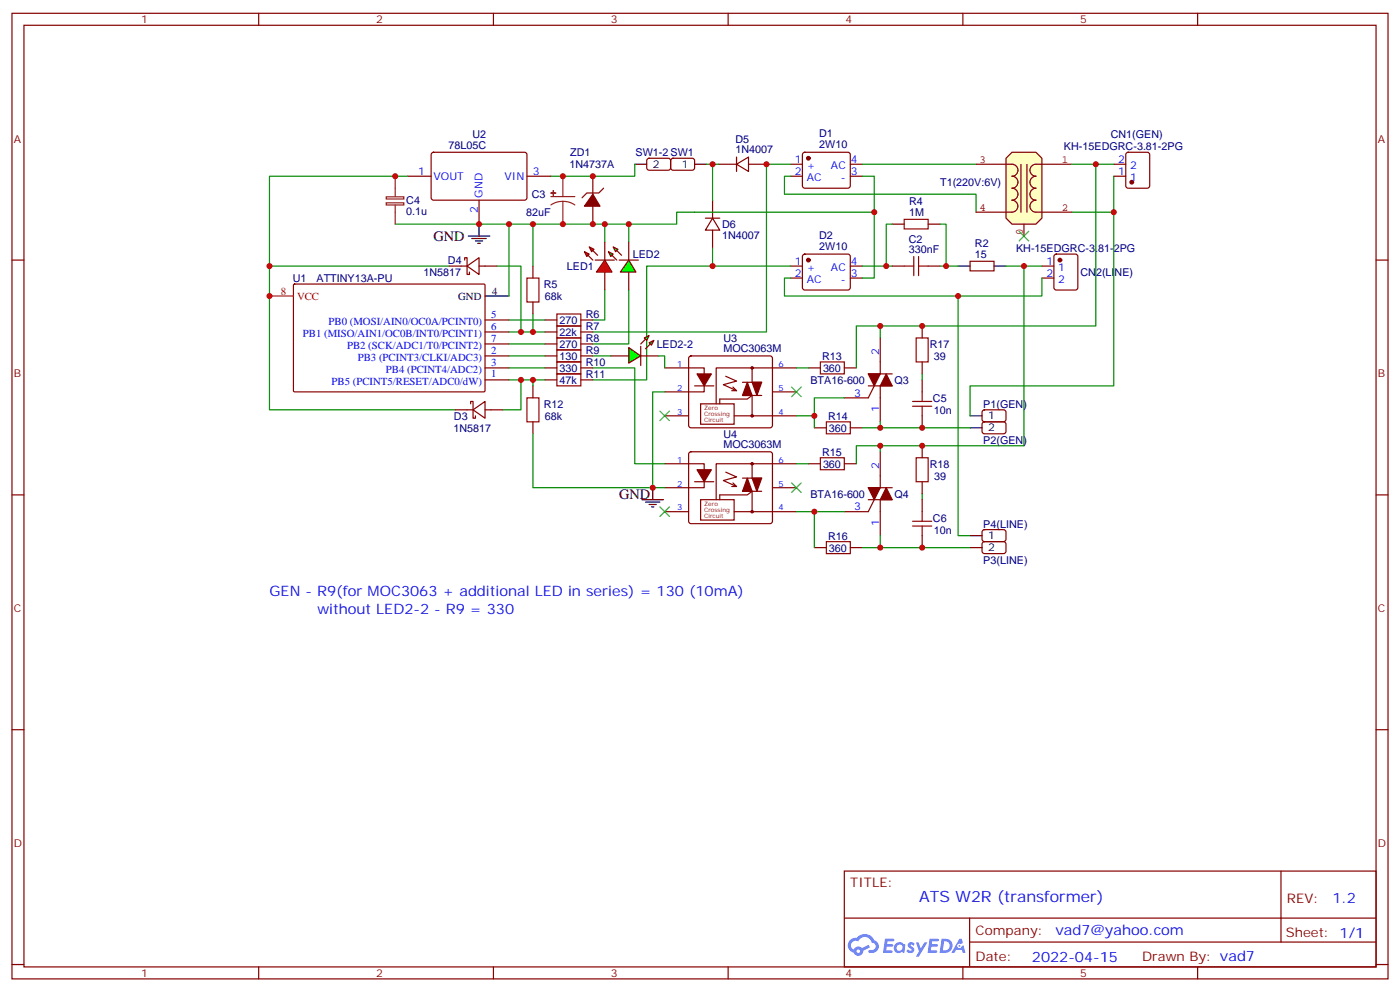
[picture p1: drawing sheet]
<svg xmlns="http://www.w3.org/2000/svg" width="412mm" height="292mm" viewBox="0 0 412 292" stroke-linecap="round" stroke-linejoin="round" font-family="sans-serif">
<g fill="none" stroke="#870000" stroke-width=".35">
<path d="M3.5 3.9h405.4v284.4h-405.4zM7.1 7.4h398.2v277.3h-398.2zM76.2 3.9v3.5M145.3 3.9v3.5M214.5 3.9v3.5M283.6 3.9v3.5M352.8 3.9v3.5M3.5 76.6h3.6M405.3 76.6h3.6M3.5 145.7h3.6M405.3 145.7h3.6M3.5 214.9h3.6"/>
<path d="M405.3 214.9h3.6M248.7 256.5h156.6v28.2h-156.6zM377.3 256.5v20.9M248.7 270.4h156.5M285.6 277.4h119.6M285.6 270.4v14.1M3.5 284h3.6M76.2 284.7v3.6M145.3 284.7v3.6M214.5 284.7v3.6M283.6 284.7v3.6M352.8 284.7v3.6"/>
<path d="M405.3 284h3.6"/>
</g>
<g fill="#5487ff">
<path d="M267.7 277.7a1.22 1.22 0 0 1 1.7 .2l-.4 .6a.47 .47 0 0 0-.3-.4 .47 .47 0 0 0-.5 .2l.1 .2a1.14 1.14 0 0 1 .8 1.8 1.14 1.14 0 0 1-1.9 0l-.2-.2 .5-.6 .7 .5a.29 .29 0 0 0 .3-.3 .29 .29 0 0 0-.2-.3 1.04 1.04 0 0 1-.6-1.7z"/>
<path d="M260.7 276.4h2.4l.3 .2-.2 .5-1.8 .1-.1 .8h1.5l.3 .4-.3 .4h-1.6l-.2 1.1h1.7l.2 .3-.2 .3-2.6 .1z"/>
<path d="M273.8 276.4h2.4l.3 .2-.1 .5-1.8 .1-.2 .8h1.6l.3 .4-.4 .4h-1.6l-.1 1.1h1.7l.2 .3-.2 .3-2.6 .1z"/>
<path d="M282.6 276.4h.7l.3 1.3-.6 .3a.69 .69 0 0 0-1 .3 .69 .69 0 0 0 .4 .9 .69 .69 0 0 0 .9-.6l.5-.2 .6 2.2h-.8l-.2-.9h-1.8l-.5 .9h-.8z"/>
<path d="M269.8 277.5h.8l.6 1.8 1.1-1.8h.9l-2.6 4.2h-.8l.9-1.5z"/>
<path d="M277.4 276.4l-.6 4.2h1.3a2.11 2.11 0 0 0 2.5-2.1 2.11 2.11 0 0 0-2.5-2.1zM278.1 277.2a1.39 1.39 0 0 1 1.7 1.4 1.39 1.39 0 0 1-1.8 1.3h-.3z"/>
<path d="M263.7 278.1a1.54 1.54 0 0 0-.1 2.1 1.54 1.54 0 0 0 2.2 .1l.6 .3 .3-2.3-.2-.3h-.4a1.49 1.49 0 0 0-2.4 .1zM264 279.1a.94 .94 0 0 1 1.8 0 .94 .94 0 0 1-1.8 0z"/>
<path d="M250.4 276.8a2.18 2.18 0 0 0 1.1 3.7 1.44 1.44 0 0 0 1.6 .9 1.44 1.44 0 0 0 1.2-1.4l2-1-.5-.8-1.9 1a1.47 1.47 0 0 0-2.4 .4 1.39 1.39 0 0 1-.7-1.9 1.39 1.39 0 0 1 2-.5 2.12 2.12 0 0 1 2.2-1.3 2.12 2.12 0 0 1 1.9 1.7 1.14 1.14 0 0 1 1.1 1.4 1.14 1.14 0 0 1-1.7 .7 .43 .43 0 0 0-.5 .4 .43 .43 0 0 0 .4 .5 1.98 1.98 0 0 0 2.5-1.2 1.98 1.98 0 0 0-1.2-2.6 3.1 3.1 0 0 0-5.3-.6l-.9 .1zM252.3 280.1a.55 .55 0 0 1 1.1 0 .55 .55 0 0 1-1.1 0z"/>
<circle cx="282.6" cy="278.5" r=".26"/>
</g>
<path d="M137.9 69.5h6.4M139 70.2h4.2M140.1 70.9h2.1M140.8 71.6h.7M141.1 66v3.5M282.2 78.4h3.6M292.8 78.4h3.5M142.9 87.2h7" fill="none" stroke="#000" stroke-width=".35"/>
<g fill="none" stroke="#870000" stroke-width=".35">
<path d="M119.9 51.9h7.1M127.2 45l.5-.2 27.1 .1 .4 .6v13l-.7 .4h-27.1l-.4-.7v-12.7zM141.1 58.9v7.1M155.2 51.9h7.1M174.6 51.9v5.3M177.8 55.4l-1.4 1.4h-3.5l-1.5 1.4M209.9 58.9v5.3M211.7 48.4h5.3M217 48.4l3.5-2.2v4.3zM217 46.2v4.3M220.5 48.4h5.3M232.8 48.4h3.6"/>
<path d="M232.8 51.9h3.6M236.6 45l.5-.2h12.7l.5 .2 .2 .5-.1 9.5-.6 .4h-13l-.4-.7v-9.2zM250.5 48.4h3.5M250.5 51.9h3.5M328.1 48.4h3.5M328.1 51.9h3.5M331.8 45l.5-.2h5.7l.6 .5 .1 9.4-.5 .7h-5.9l-.6-.4-.1-9.5zM174.6 60.7v5.3M185.2 71.3v5.3M207.8 64.2h4.2M209.9 64.2l2.1 3.6h-4.2zM209.9 67.8v5.3"/>
<path d="M232.8 78.4h3.6M236.6 75l.5-.2h12.7l.5 .2 .2 .5-.1 9.5-.6 .4-13-.1-.4-.6v-9.2zM250.5 78.4h3.5M262.8 66h3.5M273.4 66h3.5M285.8 76.9h7v2.9h-7zM306.9 78.4h3.5M310.7 75l.4-.2h5.7l.6 .5 .1 9.4-.5 .7h-5.9l-.6-.5-.1-9.4zM86.5 83.8l.3-.2 55.9 .1 .2 .3-.1 31.2-.3 .2-55.9-.1-.2-.3zM142.9 97.8h7M142.9 94.2h7M185.2 80.1v5.3"/>
<path d="M232.8 81.9h3.6M250.5 81.9h3.5M306.9 81.9h3.5M138.6 118.9v-.7h.7v5h.8v-.8M142.9 101.3h7M142.9 108.3h7M142.9 104.8h7M142.9 111.9h7M134.1 120.7h5.2M139.3 120.7l3.6-2.5v5zM142.9 120.7h5.3"/>
</g>
<g fill="none" stroke="#008700" stroke-width=".35">
<path d="M119.9 51.9h-40.5v68.8h54.7M211.7 48.4h-1.8v10.5M232.8 51.9h-1.7v5.3h56.4v5.3M232.8 48.4h-7v49.4h-51.2M254 51.9h3.5v30h-3.5M254 48.4h33.5M204.6 62.5h-5.3v3.5h-82.9M254 78.4h7.1M262.8 66h-1.7v12.4h1.7M276.9 66h1.8v12.4M276.9 78.4h5.3M296.3 78.4h10.6"/>
<path d="M232.8 81.9h-1.7v5.3h75.8v-5.3"/>
</g>
<path d="M266.3 64.6h7.1v2.8h-7.1z" fill="none" stroke="#a10000" stroke-width=".35"/>
<g fill="#870000" stroke="#870000" stroke-width=".35">
<path d="M174.6 57.2l2.1 3.5h-4.5z"/>
<circle cx="238.1" cy="46.6" r=".53"/>
<circle cx="238.1" cy="76.6" r=".53"/>
<circle cx="333.4" cy="53.7" r=".53"/>
<circle cx="312.2" cy="76.6" r=".53"/>
</g>
<path d="M79.4 87.2h7" fill="none" stroke="#f00" stroke-width=".35"/>
<g fill="#8c2424" stroke="#8c2424" stroke-width=".35">
<path d="M163 56.1v1.4z"/>
<path d="M162.3 56.8l1.4 .1z"/>
</g>
<path d="M113.8 58h5.2v.6h-5.2zM113.8 59.7h5.2v.7h-5.2zM116.4 51.9v6M162.3 57.9h7M165.8 59.3l-1.8 .2-1.7 .9M165.8 59.3l1.9 .2 1.6 .9M165.8 51.9v6M165.8 59.3v6.7M116.4 60.4v5.6" fill="none" stroke="#8c2424" stroke-width=".35"/>
<g fill="#0f0" stroke="#870000" stroke-width=".35">
<path d="M180.6 72.7l1.4 .7-.7 .7z"/>
<path d="M179.2 74.1l1.4 .7-.7 .7z"/>
</g>
<g fill="#870000" stroke="#870000" stroke-width=".35">
<path d="M181.7 73.8l1.4 1.4z"/>
<path d="M180.3 75.2l1.4 1.4z"/>
</g>
<path d="M182.4 76.6h5.6z" fill="#f00" stroke="#870000" stroke-width=".35"/>
<path d="M185.2 76.6l2.1 3.5h-4.6z" fill="#0f0" stroke="#870000" stroke-width=".35"/>
<g fill="none" stroke="#870000" stroke-width=".35">
<path d="M262.8 78.4h3.5M273.4 78.4h3.5M259.3 99.5v10.6M195.8 108.3h11.6v7.1h-11.6M203.1 105l.5-.2h23.2l.5 .2 .2 .5v19.8l-.2 .5-.5 .2h-23.2l-.5-.3-.3-.4v-19.8zM204.6 113.6h5.7M206.4 118.9h9.9v6h-9.9zM212 118.9v-1.4h8.1l1.4-1v5.9h13.1M213.8 110.8l3.2 1.4-3.9 1.1 3.9 1.7M215.5 115h1.5M215.9 114l1.1 1M218.7 112.6h5.7"/>
<path d="M218.7 116.5h5.7M221.5 108.3h-10.5v10.6M227.5 115.4h7.1M234.6 108.3h-13.1v4.3M255.8 113.6h7M255.8 110.1h7M257.5 113.6l-1.7 3.6h-7.1M259.3 113.6v10.6M195.8 136.6h11.6v7h-11.6M195.8 122.4h7M203.1 133.2l.5-.2h23.2l.5 .2 .2 .5v19.8l-.2 .5-.5 .2h-23.2l-.5-.2-.3-.5v-19.8zM213.8 139l3.2 1.4-3.9 1.1 3.9 1.8"/>
<path d="M216.3 122.4h5.2M221.5 136.6h-10.5v10.5M234.6 136.6h-13.1v4.2M259.3 133v10.6M195.8 150.7h7M204.6 141.9h5.7M206.4 147.1h9.9v6h-9.9zM212 147.1v-1.4h8.1l1.4-1v6h13.1M215.5 143.3h1.5M215.9 142.2l1.1 1.1M216.3 150.7h5.2M218.7 140.8h5.7"/>
<path d="M218.7 144.7h5.7M227.5 143.6h7.1M255.8 143.6h7M255.8 147.1h7M257.5 147.1l-1.7 3.6h-7.1M259.3 147.1v10.6"/>
</g>
<g fill="#870000" stroke="#870000" stroke-width=".35">
<path d="M205.3 110.1h4.2l-2.1 3.5z"/>
<path d="M220.1 112.6l1.4 3.9h-2.8z"/>
<path d="M221.5 112.6h2.9l-1.4 3.9z"/>
<path d="M205.3 138.3h4.2l-2.1 3.6z"/>
<path d="M220.1 140.8l1.4 3.9h-2.8z"/>
<path d="M221.5 140.8h2.9l-1.4 3.9z"/>
<path d="M261.1 110.1l1.7 3.5h-3.5z"/>
<path d="M255.8 110.1h3.5l-1.8 3.5z"/>
<path d="M261.1 143.6l1.7 3.5h-3.5z"/>
<path d="M255.8 143.6h3.5l-1.8 3.5z"/>
<circle cx="221.5" cy="122.4" r=".35"/>
<circle cx="221.5" cy="108.3" r=".35"/>
<circle cx="221.5" cy="150.7" r=".35"/>
<circle cx="221.5" cy="136.6" r=".35"/>
</g>
<path d="M157 66v12.4M204.6 62.5h52.9M178.2 85.4v8.8h-3.6" fill="none" stroke="#008700" stroke-width=".35"/>
<path d="M266.3 78.4h2.9M269.2 75.5v5.7M270.6 78.4h2.8M270.6 75.5v5.7" fill="none" stroke="#a10000" stroke-width=".35"/>
<g fill="#f00" stroke="#870000" stroke-width=".35">
<path d="M178.2 76.6l2.1 3.5h-4.6z"/>
<path d="M175.3 76.6h5.7z"/>
</g>
<g fill="#870000" stroke="#870000" stroke-width=".35">
<path d="M173.2 75.2l1.4 1.4z"/>
<path d="M174.6 73.8l1.4 1.4z"/>
</g>
<g fill="#f00" stroke="#870000" stroke-width=".35">
<path d="M172.2 74.1l1.4 .7-.7 .7z"/>
<path d="M173.6 72.7l1.4 .7-.7 .7z"/>
</g>
<g fill="none" stroke="#870000" stroke-width=".35">
<path d="M190.7 46.8l.5-.2 5.9 .1 .5 .6-.1 2.4-.7 .4h-5.9l-.4-.7v-2.1zM197.8 46.8l.5-.2 5.9 .1 .4 .6-.1 2.4-.6 .4h-5.9l-.4-.7v-2.1zM132.3 78.4h5.3M136.9 76.6v-.7h.7v4.9h.7v-.7M137.6 78.4l3.5-2.5v4.9zM141.1 78.4h5.3M157 78.4v3.5M178.2 71.3v5.3M157 88.9v3.6M160.5 94.2h3.5M160.5 97.8h3.5M171.1 94.2h3.5"/>
<path d="M171.1 97.8h3.5M178.2 80.1v5.3M271.6 96v3.5M157 113.6v3.6M160.5 101.3h3.5M160.5 104.8h3.5M160.5 108.3h3.5M160.5 111.9h3.5M171.1 101.3h3.5M171.1 104.8h3.5M171.1 108.3h3.5M171.1 111.9h3.5"/>
<path d="M238.1 108.3h3.6M248.7 108.3h3.5M271.6 106.6v3.5M271.6 111.9v3.5M157 124.2v3.5M238.1 136.6h3.6M239.9 126h3.5M248.7 136.6h3.5M250.5 126h3.5M271.6 122.4v3.6M271.6 131.3v3.5M289.5 120.9l.5-.2h5.9l.4 .7v2.4l-.7 .4-5.9-.1-.4-.6v-2.1z"/>
<path d="M289.5 124.4l.5-.2 5.9 .1 .4 .6v2.4l-.7 .4h-5.9l-.4-.7v-2.1zM271.6 141.9v3.5M271.6 147.1v3.6M271.6 157.7v3.6M289.5 159.7l.5-.2h5.9l.4 .7v2.4l-.7 .4h-5.9l-.4-.7v-2.1zM289.5 156.2l.5-.2h5.9l.4 .7v2.4l-.7 .4-5.9-.1-.4-.6v-2.1zM239.9 161.3h3.5M250.5 161.3h3.5"/>
</g>
<g fill="none" stroke="#008700" stroke-width=".35">
<path d="M187 48.4v3.5h-24.7M208.1 48.4h1.8M322.8 48.4v47.6h-63.5M79.4 78.4h52.9M146.4 78.4h7.1v19.4M149.9 66v21.2M178.2 66v5.3M185.2 66v5.3M209.9 73.1v5.3h22.9M209.9 78.4h-19.4v33.5h-15.9M301.6 78.4v52.9h-42.3M328.1 62.5v51.1h-42.3v8.8"/>
<path d="M149.9 94.2h10.6M157 92.5v5.3h-7.1M157 97.8h3.5M185.2 85.4v15.9h-10.6M259.3 99.5v-3.5h-7.1v12.3M282.2 87.2v70.5h3.6M149.9 101.3h10.6M149.9 104.8h10.6M149.9 108.3h10.6M149.9 111.9h10.6M153.5 111.9v8.8h-5.3M157 111.9v1.7"/>
<path d="M174.6 108.3h12.4v28.3h8.8M195.8 115.4h-3.5v28.2h3.5M234.6 108.3h3.5M248.7 117.2h-8.8v5.2h-5.3M271.6 110.1v1.8M157 127.7v15.9h35.3M234.6 136.6h3.5M239.9 122.4v3.6M254 126h31.8M259.3 133v-1.7h-7.1v5.3M259.3 124.2v1.8M234.6 150.7h14.1"/>
<path d="M239.9 150.7v10.6M259.3 157.7v3.6h-5.3M271.6 145.4v1.7M259.3 161.3h26.5"/>
</g>
<g fill="none" stroke="#a10000" stroke-width=".35">
<path d="M155.2 81.9h3.5v7h-3.5zM164 92.5h7.1v3.5h-7.1zM164 96h7.1v3.5h-7.1zM164 99.5h7.1v3.5h-7.1zM269.9 99.5h3.5v7.1h-3.5zM155.2 117.2h3.5v7h-3.5zM164 103h7.1v3.6h-7.1zM164 106.6h7.1v3.5h-7.1zM164 110.1h7.1v3.5h-7.1zM241.7 106.6h7v3.5h-7zM268.8 119.6h5.7M268.8 118.2h5.7"/>
<path d="M271.6 115.4v2.8M271.6 119.6v2.8M241.7 134.8h7v3.5h-7zM243.4 124.2h7.1v3.5h-7.1zM269.9 134.8h3.5v7.1h-3.5zM243.4 159.5h7.1v3.5h-7.1zM268.8 154.9h5.7M268.8 153.5h5.7M271.6 150.7v2.8M271.6 154.9v2.8"/>
</g>
<path d="M187 48.4h3.5M204.6 48.4h3.5M285.8 122.4h3.5M285.8 126h3.5M189.1 147.1h6.3M190.1 147.8h4.3M191.2 148.6h2.1M191.9 149.3h.7M192.3 143.6v3.5M285.8 157.7h3.5M285.8 161.3h3.5" fill="none" stroke="#000" stroke-width=".35"/>
<path d="M233.2 114l2.8 2.8M236 114l-2.8 2.8M194.4 121l2.8 2.9M197.2 121l-2.8 2.9M194.4 149.3l2.8 2.8M197.2 149.3l-2.8 2.8M233.2 142.2l2.8 2.8M236 142.2l-2.8 2.8" fill="none" stroke="#3c3" stroke-width=".35"/>
<path d="M185.2 102.3l3.5 2.5-3.5 2.1z" fill="#0f0" stroke="#870000" stroke-width=".35"/>
<path d="M188.7 102v5.6z" fill="#f00" stroke="#870000" stroke-width=".35"/>
<g fill="#870000" stroke="#870000" stroke-width=".35">
<path d="M188.7 101.3l1.4-1.4z"/>
<path d="M190.1 102.7l1.5-1.4z"/>
</g>
<g fill="#0f0" stroke="#870000" stroke-width=".35">
<path d="M189.8 99.5l1.4-.7-.7 1.4z"/>
<path d="M191.2 100.9l1.4-.7-.7 1.4z"/>
</g>
<path d="M179.9 104.8h5.3M188.7 104.8h5.3" fill="none" stroke="#870000" stroke-width=".35"/>
<path d="M174.6 104.8h5.3M194 104.8h1.8v3.5" fill="none" stroke="#008700" stroke-width=".35"/>
<path d="M298.1 44.8h7.1l1.7 1.8v17.6l-1.7 1.8h-7.1l-1.8-1.8v-17.6z" fill="#ffffc2" stroke="#850000" stroke-width=".35"/>
<path d="M287.5 48.4h10.6a1.76 1.76 0 0 1 1.8 1.7 1.76 1.76 0 0 1-1.8 1.8 1.76 1.76 0 0 1 1.8 1.8 1.76 1.76 0 0 1-1.8 1.7 1.76 1.76 0 0 1 1.8 1.8 1.76 1.76 0 0 1-1.8 1.7M298.1 58.9a1.76 1.76 0 0 1 1.7 1.8 1.76 1.76 0 0 1-1.7 1.8M300.7 48.4v14.1M302.5 48.4v14.1M315.7 48.4h-10.5a1.76 1.76 0 0 0-1.8 1.7 1.76 1.76 0 0 0 1.8 1.8 1.76 1.76 0 0 0-1.8 1.8 1.76 1.76 0 0 0 1.8 1.7 1.76 1.76 0 0 0-1.8 1.8 1.76 1.76 0 0 0 1.8 1.7 1.76 1.76 0 0 0-1.8 1.8 1.76 1.76 0 0 0 1.8 1.8h10.5M287.5 62.5h10.6M301.6 66v3.5" fill="none" stroke="#850000" stroke-width=".35"/>
<path d="M315.7 48.4h12.4M328.1 51.9v10.6h-12.4" fill="none" stroke="#008700" stroke-width=".35"/>
<path d="M300.2 68.1l2.8 2.8M303 68.1l-2.8 2.8" fill="none" stroke="#3c3" stroke-width=".35"/>
<g fill="#c00">
<circle cx="278.7" cy="78.4" r=".88"/>
<circle cx="261.1" cy="78.4" r=".88"/>
<circle cx="141.1" cy="66" r=".88"/>
<circle cx="116.4" cy="51.9" r=".88"/>
<circle cx="174.6" cy="66" r=".88"/>
<circle cx="165.8" cy="66" r=".88"/>
<circle cx="257.5" cy="62.5" r=".88"/>
<circle cx="157" cy="66" r=".88"/>
<circle cx="178.2" cy="66" r=".88"/>
<circle cx="149.9" cy="66" r=".88"/>
<circle cx="157" cy="97.8" r=".88"/>
<circle cx="225.8" cy="48.4" r=".88"/>
<circle cx="185.2" cy="66" r=".88"/>
<circle cx="192.3" cy="143.6" r=".88"/>
<circle cx="157" cy="111.9" r=".88"/>
<circle cx="153.5" cy="111.9" r=".88"/>
<circle cx="153.5" cy="97.8" r=".88"/>
<circle cx="79.4" cy="87.2" r=".88"/>
<circle cx="79.4" cy="78.4" r=".88"/>
<circle cx="239.9" cy="122.4" r=".88"/>
<circle cx="239.9" cy="150.7" r=".88"/>
<circle cx="259.3" cy="96" r=".88"/>
<circle cx="259.3" cy="126" r=".88"/>
<circle cx="259.3" cy="131.3" r=".88"/>
<circle cx="259.3" cy="161.3" r=".88"/>
<circle cx="271.6" cy="161.3" r=".88"/>
<circle cx="271.6" cy="126" r=".88"/>
<circle cx="271.6" cy="96" r=".88"/>
<circle cx="301.6" cy="78.4" r=".88"/>
<circle cx="271.6" cy="131.3" r=".88"/>
<circle cx="282.2" cy="87.2" r=".88"/>
<circle cx="209.9" cy="78.4" r=".88"/>
<circle cx="165.8" cy="51.9" r=".88"/>
<circle cx="209.9" cy="48.4" r=".88"/>
<circle cx="174.6" cy="51.9" r=".88"/>
<circle cx="322.8" cy="48.4" r=".88"/>
<circle cx="328.1" cy="62.5" r=".88"/>
</g>
<text font-size="4.6" fill="#00f" x="270.8" y="265.5">ATS W2R (transformer)</text>
<g font-size="4.2">
<text x="127.7" y="70.9">GND</text>
<text x="182.4" y="146.9">GND</text>
</g>
<g font-size="4.2" fill="#00f">
<text x="79.4" y="175.4">GEN - R9(for MOC3063 + additional LED in series) = 130 (10mA)</text>
<text x="93.5" y="180.7">without LED2-2 - R9 = 330</text>
<text x="392.5" y="265.8">1.2</text>
<text x="310.9" y="275.3">vad7@yahoo.com</text>
<text x="304" y="283.1">2022-04-15</text>
</g>
<g font-size="3.9" fill="#800">
<text x="250.5" y="261.1">TITLE:</text>
<text x="379.1" y="265.8">REV:</text>
<text x="287.4" y="275.3">Company:</text>
<text x="378.7" y="275.9">Sheet: 1/1</text>
<text x="287.4" y="283">Date:</text>
<text x="336.4" y="283.1">Drawn By: vad7</text>
</g>
<g font-size="3.2" fill="#800">
<text x="41.6" y="6.9">1</text>
<text x="110.8" y="6.9">2</text>
<text x="179.9" y="6.9">3</text>
<text x="249.1" y="6.9">4</text>
<text x="318.2" y="6.9">5</text>
<text x="4.1" y="42">A</text>
<text x="405.9" y="42">A</text>
<text x="4.1" y="111.2">B</text>
<text x="405.9" y="111.2">B</text>
<text x="4.1" y="180.3">C</text>
<text x="405.9" y="180.3">C</text>
<text x="4.1" y="249.4">D</text>
<text x="405.9" y="249.4">D</text>
<text x="41.6" y="287.7">1</text>
<text x="110.8" y="287.7">2</text>
<text x="179.9" y="287.7">3</text>
<text x="249.1" y="287.7">4</text>
<text x="318.2" y="287.7">5</text>
</g>
<g font-size="3.2" fill="#000080">
<text x="139.2" y="40.7">U2</text>
<text x="241.3" y="40.4">D1</text>
<text x="327.2" y="40.7">CN1(GEN)</text>
<text x="132.1" y="43.8">78L05C</text>
<text x="168" y="46">ZD1</text>
<text x="187.2" y="46">SW1-2 SW1</text>
<text x="216.6" y="45.2">1N4007</text>
<text x="216.6" y="42.1">D5</text>
<text x="241.3" y="43.6">2W10</text>
<text x="313.4" y="44.2">KH-15EDGRC-3.81-2PG</text>
<text x="167.7" y="49.6">1N4737A</text>
<text x="156.6" y="58.4">C3</text>
<text x="276.9" y="54.8">T1(220V:6V)</text>
<text x="119.7" y="63.2">0.1u</text>
<text x="119.7" y="60.2">C4</text>
<text x="155" y="63.7">82uF</text>
<text x="267.8" y="63.5">1M</text>
<text x="267.8" y="60.4">R4</text>
<text x="212.7" y="70.3">1N4007</text>
<text x="212.7" y="67.2">D6</text>
<text x="241.3" y="70.4">D2</text>
<text x="267.7" y="71.4">C2</text>
<text x="132" y="77.8">D4</text>
<text x="186.4" y="76">LED2</text>
<text x="241.3" y="73.6">2W10</text>
<text x="267.7" y="74.5">330nF</text>
<text x="287.2" y="75.9">15</text>
<text x="287.2" y="72.7">R2</text>
<text x="299.3" y="74.3">KH-15EDGRC-3.81-2PG</text>
<text x="86.2" y="83">U1</text>
<text x="93.2" y="83">ATTINY13A-PU</text>
<text x="124.8" y="81.3">1N5817</text>
<text x="167" y="79.5">LED1</text>
<text x="318.3" y="81.2">CN2(LINE)</text>
<text x="160.2" y="84.9">R5</text>
<text x="160.5" y="88.4">68k</text>
<text x="164.8" y="95.4">270</text>
<text x="172.5" y="93.7">R6</text>
<text x="164.8" y="99">22k</text>
<text x="172.5" y="97.2">R7</text>
<text x="172.5" y="100.7">R8</text>
<text x="213.1" y="100.7">U3</text>
<text x="164.8" y="102.5">270</text>
<text x="164.8" y="106">130</text>
<text x="172.5" y="104.3">R9</text>
<text x="172.5" y="107.8">R10</text>
<text x="193.4" y="102.4">LED2-2</text>
<text x="213.1" y="103.8">MOC3063M</text>
<text x="242.2" y="106">R13</text>
<text x="273.9" y="102.4">R17</text>
<text x="275.1" y="106">39</text>
<text x="164.8" y="109.5">330</text>
<text x="164.8" y="113.1">47k</text>
<text x="172.5" y="111.3">R11</text>
<text x="238.7" y="113.1">BTA16-600</text>
<text x="242.4" y="109.5">360</text>
<text x="263.5" y="113.1">Q3</text>
<text x="274.8" y="118.3">C5</text>
<text x="133.7" y="123.6">D3</text>
<text x="160.2" y="120.1">R12</text>
<text x="160.5" y="123.7">68k</text>
<text x="243.9" y="123.7">R14</text>
<text x="275.1" y="121.8">10n</text>
<text x="289.7" y="120.1">P1(GEN)</text>
<text x="133.6" y="127.1">1N5817</text>
<text x="213.1" y="132">MOC3063M</text>
<text x="213.1" y="128.9">U4</text>
<text x="244.2" y="127.2">360</text>
<text x="289.7" y="130.7">P2(GEN)</text>
<text x="242.2" y="134.2">R15</text>
<text x="242.4" y="137.8">360</text>
<text x="273.9" y="137.7">R18</text>
<text x="275.2" y="141.2">39</text>
<text x="238.7" y="146.6">BTA16-600</text>
<text x="263.5" y="146.6">Q4</text>
<text x="274.8" y="153.6">C6</text>
<text x="289.7" y="155.4">P4(LINE)</text>
<text x="243.9" y="158.9">R16</text>
<text x="275.1" y="157.1">10n</text>
<text x="244.2" y="162.5">360</text>
<text x="289.7" y="166">P3(LINE)</text>
</g>
<g font-size="3.2" fill="#00f">
<text x="123.2" y="51.5">1</text>
<text x="127.7" y="53">VOUT</text>
<text x="148.6" y="53">VIN</text>
<text x="157" y="51.5">3</text>
<text x="234.2" y="48">1</text>
<text x="234.2" y="51.5">2</text>
<text x="237.7" y="49.8">+</text>
<text x="237.7" y="53.3">AC</text>
<text x="244.8" y="49.8">AC</text>
<text x="247.7" y="53.3">-</text>
<text x="250.6" y="51.5">3</text>
<text x="250.6" y="48">4</text>
<text x="329.4" y="51.5">1</text>
<text x="329.4" y="48">2</text>
<text x="332.9" y="53.3">1</text>
<text x="332.9" y="49.8">2</text>
<text x="142.2" y="58.2" transform="rotate(-90 142.2 58.2)">GND</text>
<text x="140.8" y="62.7" transform="rotate(-90 140.8 62.7)">2</text>
<text x="234.2" y="78">1</text>
<text x="250.6" y="78">4</text>
<text x="308.3" y="78">1</text>
<text x="234.2" y="81.5">2</text>
<text x="237.7" y="79.8">+</text>
<text x="237.7" y="83.3">AC</text>
<text x="244.8" y="79.8">AC</text>
<text x="247.7" y="83.3">-</text>
<text x="250.6" y="81.5">3</text>
<text x="308.3" y="81.5">2</text>
<text x="311.7" y="79.8">1</text>
<text x="311.7" y="83.3">2</text>
<text x="96.8" y="95.8">PB0 (MOSI/AIN0/OC0A/PCINT0)</text>
<text x="144.6" y="93.5">5</text>
<text x="89.2" y="99.3">PB1 (MISO/AIN1/OC0B/INT0/PCINT1)</text>
<text x="144.6" y="100.6">7</text>
<text x="144.6" y="97">6</text>
<text x="102.2" y="102.9">PB2 (SCK/ADC1/T0/PCINT2)</text>
<text x="105.4" y="106.4">PB3 (PCINT3/CLKI/ADC3)</text>
<text x="144.6" y="107.6">3</text>
<text x="144.6" y="104.1">2</text>
<text x="258.9" y="104.5" transform="rotate(-90 258.9 104.5)">2</text>
<text x="97.7" y="113.5">PB5 (PCINT5/RESET/ADC0/dW)</text>
<text x="113.7" y="109.9">PB4 (PCINT4/ADC2)</text>
<text x="144.6" y="111.2">1</text>
<text x="251.6" y="116.8">3</text>
<text x="258.9" y="121.3" transform="rotate(-90 258.9 121.3)">1</text>
<text x="258.9" y="138" transform="rotate(-90 258.9 138)">2</text>
<text x="251.6" y="150.3">3</text>
<text x="258.9" y="154.8" transform="rotate(-90 258.9 154.8)">1</text>
</g>
<g font-size="3.2">
<text x="192.3" y="49.4">2</text>
<text x="200.8" y="49.4">1</text>
<text x="135" y="88.2">GND</text>
<text x="145" y="86.8">4</text>
<text x="291" y="123.5">1</text>
<text x="291" y="127">2</text>
<text x="291" y="158.8">1</text>
<text x="291" y="162.3">2</text>
</g>
<g font-size="3.2" fill="#840000">
<text x="288.6" y="48">3</text>
<text x="312.8" y="48">1</text>
<text x="288.6" y="62.1">4</text>
<text x="312.8" y="62.1">2</text>
<text x="301.3" y="69.2" transform="rotate(-90 301.3 69.2)">0</text>
</g>
<g font-size="3.2" fill="#f00">
<text x="82.7" y="86.8">8</text>
<text x="87.5" y="88.2">VCC</text>
</g>
<g font-size="2.5" fill="#00f">
<text x="199.5" y="108">1</text>
<text x="229.3" y="108">6</text>
<text x="199.5" y="115">2</text>
<text x="229.3" y="115">5</text>
<text x="199.5" y="122.1">3</text>
<text x="229.3" y="122.1">4</text>
<text x="199.5" y="136.2">1</text>
<text x="229.3" y="136.2">6</text>
<text x="199.5" y="143.3">2</text>
<text x="229.3" y="143.3">5</text>
<text x="199.5" y="150.3">3</text>
<text x="229.3" y="150.3">4</text>
</g>
<g font-size="1.8" fill="#800">
<text x="207.4" y="120.8">Zero</text>
<text x="207.4" y="122.6">Crossing</text>
<text x="207.4" y="124.3">Circuit</text>
<text x="207.4" y="149">Zero</text>
<text x="207.4" y="150.8">Crossing</text>
<text x="207.4" y="152.6">Circuit</text>
</g>
</svg>
